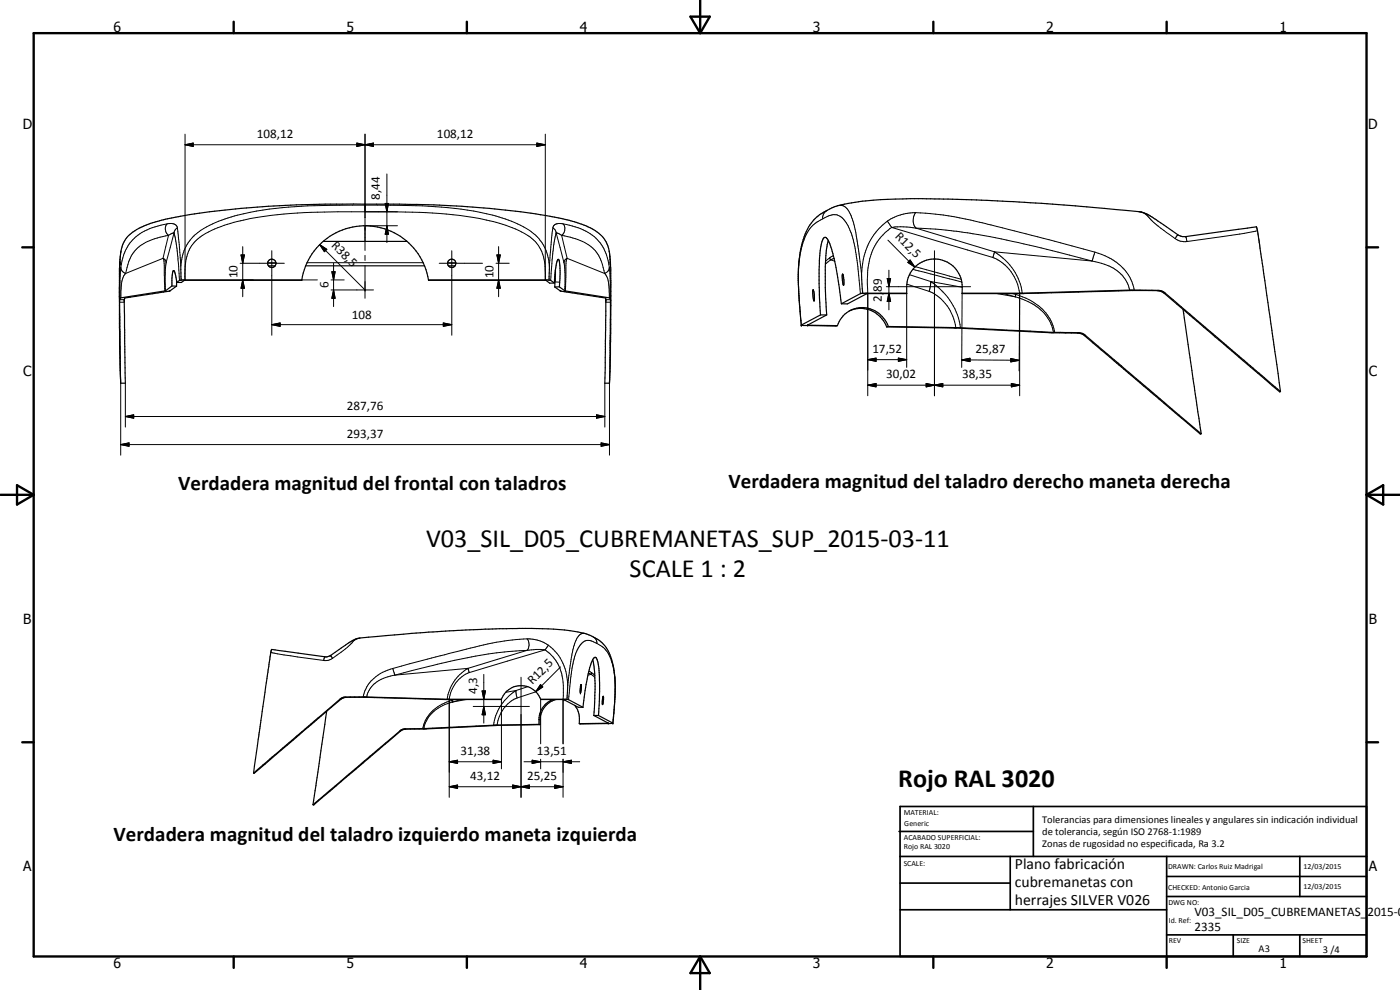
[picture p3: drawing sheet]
<svg xmlns="http://www.w3.org/2000/svg" width="420mm" height="297mm" viewBox="0 0 420 297" stroke-linecap="round" stroke-linejoin="round" font-family="sans-serif">
<g fill="none" stroke="#000" stroke-width=".35">
<path d="M36 78.7v-.8a9.6 9.6 0 0 1 6.3-9.7l2.9-1.2 3.2-.9 5.7-1.2a292.1 292.1 0 0 1 55.4-3.6l20.7 .2 8.4 .4 11.5 1a177.6 177.6 0 0 1 18.8 2.8 24.2 24.2 0 0 1 11.2 4.7 11.1 11.1 0 0 1 3.1 8.4l.1 21.2-.4 15M36 78.5v1M36 78.8l-.2 11.5M54.3 79.8l.1 4.2M80.5 79.8h2.1M91.8 79.8h35.6M97 72.4h25.2M134.6 79.8h2M164.9 79.8l-.2 4.2M183.2 78.5v1M248.6 72.2l-.6 3.1-.3 4.8v6.2l.4 8.2M377 68.1h.1"/>
<path d="M377 68.1l-22.1 2.9-1.2-.4-4.5-3.2a26.1 26.1 0 0 0-6.5-3.7l-20-1.9-20.2-1.3a338 338 0 0 0-42.7-.2l-5.3 .7a18.8 18.8 0 0 0-10.6 5.4 25.1 25.1 0 0 0-4.3 14.3l.1 6.7 .8 10.1M377.1 68.1l.8 4.4 6.4 45M35.9 90.7l.3 24.3M49.6 87.2v.1M51 87.3l-13.6 2.2 .2 25.5h-1.4M51 87.2v.1M51.6 85.8l-1.9 1.4-13.7 2.3-.1 14.2 .3 11.3M51.6 85.8l1.4 .1M53 85.9l-2 1.3M53 84.2v1.7M53 84.8l-.3-2.4-.6-1.2a2.18 2.18 0 0 0-.5 2v2.6M54.4 84l-.5 .1-.9 .7"/>
<path d="M90.6 84l-35.3 .1-.9 .7h-1.4M90.6 84h-36.2M90.6 84a19.2 19.2 0 0 1 19-16.3 19.2 19.2 0 0 1 19 16.3M128.6 84l35.3 .1 1.1 .9 1.4-.1M128.6 84h36.1M164.7 84l.6 .1 1.1 .8M166.4 84.9l.4-4.8a3.3 3.3 0 0 1 .7-2.3l.3 .5 .3 2.8-.2 5M166.5 86.1l2 1.3 13.2 2M166.7 80.9l-.2 5.2M167.9 86.1h-1.4M167.9 86.1l1.7 1.2M169.6 87.3h.1"/>
<path d="M169.7 87.3l13.4 2.1M181.7 89.4v.1M181.7 89.5l-.2 25.5h1.4M183.1 89.4l.1 .1M183.2 89.5l-.3 25.5M240.5 97.5l10.8 .2M242.3 97.5l9 .2M244 87l.4 1.3-.1 2-.4-2.2zM246.2 94.5l-5.7 3M246.2 94.5h1.9M248.1 94.5l-5.7 3M251.3 97.7a8 8 0 0 1 7.8-5.4 8 8 0 0 1 7.5 5.7"/>
<path d="M252.5 91.1a71.2 71.2 0 0 0-3.8-18.8l-.4-.6a.67 .67 0 0 0-.6-.5 .67 .67 0 0 0-.7 .4l-.7 2.4-.4 4.3-.1 6.8 .4 9.4M252.9 82.3l.4 1.6-.2 1.7-.3-1.6zM254.8 93.3a8.3 8.3 0 0 1 11.3 4.8M258.2 88.1l-5.7 3M258.3 88.1h.1M258.6 82.3l.3 5.7M266.1 98.1a737.4 737.4 0 0 1 49.2 1.7l8.4 .1 1.6 .6 34.9 29.8 .3-.2M266.6 98l21 .3 37.1 1.7 1 .6 34.8 29.5M266.6 98l-.5 .1M272.1 88l-13.9 .1M288.7 88a8.5 8.5 0 0 0-3.6-8.9 8.5 8.5 0 0 0-9.6 .2 8.3 8.3 0 0 0-3.4 6.7v2.1h-12l-5.8 3.1-1.8-.1M288.7 88l18.5 .1 32.6-.9 8.3 .1 1.3 .7 32.4 27.7 2.3 1.9 .2-.1"/>
<path d="M288.7 88h18.1l32.2-1 9.6 .3 3.5 2.7 32.2 27.5M355 92.8l5.5 37.3M81.5 194.9l-.4 2.1-5 34.9M81.5 194.9h.1M81.6 194.9l16.3 2.2 1.4-.5 6.1-4.2 1.5-.7 .8-.2a562.9 562.9 0 0 1 40.1-2.8l2.1-.1a139.6 139.6 0 0 1 23.5 1 11.4 11.4 0 0 1 9.7 6.9 32.3 32.3 0 0 1 1.4 14.4l-.6 6.1M177.9 198l.5 3.3 .2 3.8-.4 9.6M98 213.4l-4.1 28M150.5 209.8l-16.9 .1-24.1-.7-6.3 .1-.9 .5-26 22.2-.2-.1M150.5 209.8h-16.3l-24.7-.7-6.5 .1-.9 .5-26 22.2M150.5 209.8a6.3 6.3 0 0 1 5.9-4.1 6.3 6.3 0 0 1 5.9 4.1M161.7 217.3l.4 .1M161.7 217.3a506.4 506.4 0 0 0-34.5 1.3l-5.8 .1-1.2 .4-26.3 22.3"/>
<path d="M162.1 217.4a503.6 503.6 0 0 0-34.1 1.3l-6.4 .1-.9 .2-26.6 22.6-.2-.2M162.3 209.8l6.8 .1 4.5 2.3h1.4M162.3 209.8h7.8M165.9 209.9a6.8 6.8 0 0 0-4.2 7.4M166.8 209.9a6.7 6.7 0 0 0-4.7 7.5M170.1 209.8l.5 .1 4.4 2.3M170.4 205.6l-.3 4.2M172.5 211.6a7.1 7.1 0 0 1 1.4 5.5M174.4 205.4l.1 .9-.3 1.6zM175 212.2l.6-5a28.5 28.5 0 0 1 2.7-9.8l.1-.1a1.02 1.02 0 0 1 1 1.2l.3 2 .2 4.4-.3 9.8M178.2 214.7l4.3 2.3M178.2 214.7h1.4"/>
<path d="M179.6 214.7l4.3 2.3M180.8 211.3v.1M181 209l-.2 2.3M181 208.9v.1M181 209l.1 .8-.3 1.6M182.5 217l-8.6 .1M182.5 217h.1M183.9 217l-10 .1M183.9 217h.1"/>
<circle cx="81.6" cy="79" r="1.25"/>
<circle cx="135.6" cy="79" r="1.24"/>
</g>
<g fill="none" stroke="#000" stroke-width=".3">
<path d="M55.5 43.4l2.5-.5v1zM55.5 40.3v43.7v-1M55.5 43.4h108.1M107.1 42.9l2.4 .5-2.4 .5zM109.5 43.4l2.6-.5v1zM109.5 40.3v34.8M116.1 52.2v20.6M161.1 42.9l2.5 .5-2.5 .5zM163.6 40.3v43.7M35.9 79.5h.1M36 78.7h.1M36 78.7l-.1 .8"/>
<path d="M36 79.4l-.1 .1M36.3 75.4l-.3 3.3M48.9 77.5l.3 .5 .1 1.6 .2 7.7M48.9 77.5l.7 .5 .3 .7M48.9 77.5l-11.2 4.5M49.9 78.7l-.3 4.1 .1 4.4M50.2 67.2a2.36 2.36 0 0 0 .4 3.4M50.2 67.2a17 17 0 0 0-11.1 5.6 15.5 15.5 0 0 0-2.8 7.4M50.2 67.2a2.22 2.22 0 0 1 3 1.2M50.6 70.6l-1.8 .4a13 13 0 0 0-9.4 5.8l-.8 1.7-.9 3.5M50.6 70.6l-1.7 6.9M52.2 69.9l.9 4.7 .8 9.5"/>
<path d="M52.2 69.9l-1.6 .7M52.2 69.9l-2.3 8.8M53.2 68.4l1.1 11.4a14.1 14.1 0 0 1 9.5-12.6l2.8-1.2a68.6 68.6 0 0 1 20-3.9 344.9 344.9 0 0 1 49.8 .4 57.6 57.6 0 0 1 19.8 5.1 14 14 0 0 1 8.7 12.2l1-11.4M53.2 68.4l-.5 .4-.5 1.1M72.1 79h13.2M72.3 76.5h1.1l-.6 2.5zM72.8 74v15M80.3 78.8h2.5M81.6 75.2v25.4M92.1 78.8h34.9M96 73.4l2.1 1.4-.7 .7zM96 73.4l13.5 13.6"/>
<path d="M100.1 79v13M109.5 61.3h.1M109.5 76.6v1.5M109.5 79.6v9.9M109.7 67.7h9.6M115.6 61h1l-.5 2.5zM116.1 67.7l.5 2.6h-1zM117.7 63.5a143.7 143.7 0 0 1 26.3 2.1 39.2 39.2 0 0 1 15.5 5.9 11.1 11.1 0 0 1 4.1 8.4v2.1M119.3 63.5a330.3 330.3 0 0 0-30.1 .4 78.8 78.8 0 0 0-23.8 4.4 15 15 0 0 0-8.4 6.3l-1.2 3.3-.3 4.1M131.8 79h13M134.3 78.8h2.5M135.6 75.2v25.4"/>
<path d="M148.9 79h3.9M149.1 76.5h1l-.5 2.5zM149.6 74v15M165.9 68.4l.8 .6 .2 .9M166.9 69.9l-1 5.6-.6 8.6M166.9 69.9l1.7 .7M166.9 69.9l2.3 8.8M168.6 70.6l1.7 .4a12.6 12.6 0 0 1 9.9 6.6l1.2 4.4M168.6 70.6l1.6 6.9M169 67.2l-1.6-.1a1.55 1.55 0 0 0-1.5 1.3M169 67.2a16.2 16.2 0 0 1 12 7l1 2.3 .9 3.7M169 67.2a2.46 2.46 0 0 1-.4 3.4"/>
<path d="M169.2 78.7l.4 3.6-.1 4.9M170.2 77.5l-.3 1-.2 8.8M170.2 77.5l-.6 .5-.4 .7M170.2 77.5l11.2 4.5M182.8 75.4l.4 3.3M183.2 78.7h.1M183.2 78.7v.6M183.2 79.5h.1M183.2 79v.5M246.9 65.7a4.8 4.8 0 0 1 4.8-1 9.3 9.3 0 0 1 4 6.1l1.3 5.5 1.2 11.8M246.9 65.7a10.5 10.5 0 0 0-6.1 7.7l-.7 3.1-.5 5 .1 6.6 .8 9.4M248.2 63.1l-1 1.1-.3 1.5"/>
<path d="M249 77.4l-1.2 1M249 77.4l.3 .6M249.3 78l1.2 .4M249.3 78l-1.6 1.2M250.1 76.7l-1.1 .7M250.3 77.5l-1 .5M251.4 61.7a2.99 2.99 0 0 1 3.7 2.3 52.3 52.3 0 0 1 2.9 13.4l.6 4.9a19.6 19.6 0 0 1 7.7-16M266.3 66.3l1.3 1.9M266.5 72.1l8.1 8M267.6 68.2a16.7 16.7 0 0 0-7.2 14.3v36.2M267.6 68.2a22.1 22.1 0 0 1 7.3 .3M267.6 68.2l30.4 9.1"/>
<path d="M273.1 78l1.5 2.1-2.2-1.4zM274.8 63.8h-.4a15.3 15.3 0 0 0-8.1 2.5M274.8 63.8a130.5 130.5 0 0 1 27.8 5l26 6.8M274.8 63.8a3.8 3.8 0 0 0 .1 4.7M274.9 68.5a167.5 167.5 0 0 1 34.1 5.1l18.7 4.7M274.9 68.5l23.6 7.1M280.4 75.2v43.5M298 77.3a13.1 13.1 0 0 1 8 10.7M298.5 75.6a17.3 17.3 0 0 1 8.3 12.4M298.5 75.6l-.5 1.7M298.5 75.6l29.2 2.7M327.7 78.3a14.3 14.3 0 0 1 9.3 4.5 9.8 9.8 0 0 1 2 4.2"/>
<path d="M328.6 75.6a15.2 15.2 0 0 1 11.7 10.9l.1 .5M328.6 75.6l-.9 2.7M341.7 63.5a5 5 0 0 1 3.7 2.5l3 2.5 4.3 3.1M352.7 71.6l1.7 .8 1.8 .1M353.4 70.4h.1M353.4 70.4l-.7 1.2M355.8 71l.4 1.5M377.4 69.2l-5.3 1-15.9 2.3M35.9 89.9h1.4M35.9 90.7h1.4M36.3 80.2l-.3 9.3M36.3 80.2a1.94 1.94 0 0 0 1.4 1.8"/>
<path d="M37.7 82a7.7 7.7 0 0 0-1.4 5.3v2.1M72.8 84l.6 2.5h-1.1zM72.8 84h3.2M81.6 97.4l2.5-.5v1zM81.6 97.4h54M90.6 84h4.6M99.3 87h12.8M99.3 84h4M99.6 81.5h1l-.5 2.5zM100.1 87l.5 2.5h-1zM109.5 87h.1M133 96.9l2.6 .5-2.6 .5z"/>
<path d="M149.6 84l.5 2.5h-1zM166.6 84.6l1.4 .1M181.4 82l.2 .2a9.9 9.9 0 0 1 1.3 5.8v1.4M181.8 89.9h1.4M181.8 90.7h1.4M182.9 80.2l.3 4.4v4.9M182.9 80.2l-.4 1.1-1.1 .7M242.6 97.4v.2M266 86h25.3M266.3 83.6h1l-.5 2.4zM266.8 88l.5 2.5h-1zM266.8 81.1v11.9"/>
<path d="M272.1 88v22.2M272.1 85.3l6.7 2.1M273 82.4l6.3 2.1M274 80.8l14.7 3.8M274.7 80l13.7 3.8M278.8 87.4a13.8 13.8 0 0 1 8 10.9M279.3 84.5l9.5 1.7M279.3 84.5a19.7 19.7 0 0 1 8.9 13.8M279.3 84.5v1.1l-.5 1.8M288.7 88l-.1 22.2M299.3 88.1l5.4 1M301.2 88.1l3.5 1"/>
<path d="M303.9 88.1l.9 .2M304.7 89.1a15 15 0 0 1 10.7 8.1l.8 2.5M304.8 88.3a15.8 15.8 0 0 1 11.2 9.4l.6 2M304.8 88.3l-.1 .8M306 88l-.2 23.3M306 88v30.7M323.6 99.8l-.2 .1M347.5 87.1l-.2 .1M349.6 87.9l-.2 .1M36.2 115v21.6M37.6 115v13.1M181.5 115v13.1"/>
<path d="M182.9 115v21.6M260.4 107.9l2.5-.5v1zM260.4 115.6l2.5-.5v1zM260.4 107.9h11.7M260.4 115.6h45.6M269.6 107.4l2.5 .5-2.5 .5zM277.9 115.1l2.5 .5-2.5 .5zM277.9 115.1l5 1v-1l-5 1zM280.4 115.6l2.5-.5v1zM288.6 108l2.5-.5v1zM288.6 108l17.2 .1M303.3 107.6l2.5 .5-2.5 .5z"/>
<path d="M303.5 115.1l2.5 .5-2.5 .5zM325.7 100.6l-.2 .1M36.2 133.4l2.5-.5v1zM36.2 133.4h146.7M37.6 125l2.5-.5v1zM37.6 125h143.9M179 124.5l2.5 .5-2.5 .5zM180.4 132.9l2.5 .5-2.5 .5zM81.3 195.7l3.9 .8 11.9 1.7M97.5 197.1l-.4 1.1M99.3 196.6h.1M99.3 196.6l.5 .9"/>
<path d="M99.8 197.5l-1.3 .6-1.4 .1M108 191.4l-1 .3-1 .7a24.5 24.5 0 0 1-6.2 5.1M158.1 195.2a100.7 100.7 0 0 0-15.3 1.6l-11.5 2.5-12.8 3.3M158.1 195.2l-17.6 5.3M158.2 191.7a2.69 2.69 0 0 1-.1 3.5M158.2 191.7l-6.8 .6a289.3 289.3 0 0 0-25.8 6.2l-7.7 2.1M158.2 191.7l1.9 .1a10.5 10.5 0 0 1 4.5 1.8M163.6 195a12.8 12.8 0 0 1 5.5 10.7l-.1 17.5M163.6 195l-2.7-.1-2.8 .3M163.6 195l-22.8 6.8M164.6 193.6l-1 1.4M175.8 190.1a2.71 2.71 0 0 0-3.1 2.5l-1 3.7-1.3 9.3a15.1 15.1 0 0 0-5.8-12"/>
<path d="M178.1 191.2a2.01 2.01 0 0 1 1 1.9M102.1 209.7l.2 .1M103.7 209.2h.1M117.9 200.6l.6 2M117.9 200.6a11.1 11.1 0 0 0-8.6 7.3l-.3 1.2M118.5 202.6a9.8 9.8 0 0 0-7.9 4.8l-.5 1.7M120 219.3l.2 .1M121.6 218.7l.2 .1M135.7 210.1a11.5 11.5 0 0 0-8.5 7.4l-.3 1.1M135.7 210.1l.1 .6M135.8 210.7a10.6 10.6 0 0 0-8.6 7.9M136.3 209.9l-.6 .2"/>
<path d="M138.4 209.9l-2.6 .8M139.9 209.9l-4.1 .8M140.5 200.5a12.9 12.9 0 0 0-6.3 9.3M140.5 200.5l.3 1.3M140.5 200.5l-22 2.1M140.8 201.8a9.7 9.7 0 0 0-6 8v29.4M142 212h16.9M144.7 207.3h1l-.5 2.5zM145.2 212l.5 2.5h-1zM145.2 202.4v14.6M150.5 209.8v20.9M154.9 207.2l.3 2.2"/>
<path d="M154.9 207.2a15.3 15.3 0 0 0-6.8 10.4M154.9 207.2l-3.1 .5M155.2 209.4a10.1 10.1 0 0 0-6 8.2M156.4 203.2v36M158.4 206l-3.5 1.2M160.9 207.6l-5.7 1.8M161.7 215.9l.4 .1M162.2 205.4l.7 .7-2.1 1.4zM162.3 209.8v13.4M168.2 200.1l-7.4 7.4M170.6 209.9l1.1-9.7a11.8 11.8 0 0 1 3.6-7.8l.8-.2h1l2.6 1.1a8.9 8.9 0 0 1 4.3 6.6l.6 4v4l-.7 9.1M176.6 202l.8 .3"/>
<path d="M176.7 201.3l.9 .5M177.4 202.3l1.1 .9M177.4 202.3l-1 .3M177.6 201.8l.9 .8M177.6 201.8l-.2 .5M182.3 216.9v.1M134.8 228.6l2.5-.5v1zM134.8 236.1l2.5-.6v1.1zM134.8 228.6h15.7M134.8 236.1h34.2M148 228.1l2.5 .5-2.5 .5zM153.9 235.5l2.5 .6-2.5 .5z"/>
<path d="M153.9 235.5l5 1.1v-1.1l-5 1.1zM156.4 236.1l2.5-.6v1.1zM157.3 228.6h16.7M159.7 228.1l2.6 .5-2.6 .5zM162.3 227.8v2.9M166.5 235.5l2.5 .6-2.5 .5zM169 228.6l2.5-.5v1zM169 227.8v11.4"/>
</g>
<g fill="#000">
<circle cx="169.5" cy="87.2" r=".18"/>
<circle cx="240.5" cy="97.5" r=".18"/>
<circle cx="242.4" cy="97.5" r=".18"/>
<circle cx="252.9" cy="82.3" r=".18"/>
<circle cx="169.2" cy="209.9" r=".18"/>
<circle cx="174.2" cy="207.9" r=".18"/>
<circle cx="182.5" cy="217" r=".18"/>
<circle cx="183.9" cy="217" r=".18"/>
</g>
<g fill="none" stroke="#000" stroke-width=".71">
<path d="M10.1 9.9h400v277.1h-400zM70.1 6.5v3.4M140.1 6.5v3.4M207.2 5h5.8l-2.9 4.9zM210.1 0v9.9M280.1 6.5v3.4M350.1 6.5v3.4M6.7 74.2h3.4M410.1 74.2h3.5M.1 148.5h10M5.1 145.6l5 2.9-5 2.9zM410.1 148.5h10"/>
<path d="M410.1 148.5l5-2.9v5.8zM6.7 222.7h3.4M410.1 222.7h3.5M70.1 287v3.4M140.1 287v3.4M210.1 287v10M210.1 287l2.9 5h-5.8zM280.1 287v3.4M350.1 287v3.4"/>
</g>
<g fill="none" stroke="#000" stroke-width=".51">
<path d="M269.8 249.5h40.3M270.1 242h140v45h-140zM270.1 257h140M303.2 257v16M310.1 242v15M350.1 257v30M390.1 257v12M270.1 265h33.1M270.1 273h80M350.1 269h60M350.1 263h60M350.1 280.5h60"/>
<path d="M370.1 280.5v6.5M390.1 280.5v6.5"/>
</g>
<g fill="#000">
<path d="M55.5 43.4l2.5-.5v1zM107.1 42.9l2.4 .5-2.4 .5zM109.5 43.4l2.6-.5v1zM161.1 42.9l2.5 .5-2.5 .5zM72.3 76.5h1.1l-.6 2.5zM96 73.4l2.1 1.4-.7 .7zM115.6 61h1l-.5 2.5zM116.1 67.7l.5 2.6h-1zM149.1 76.5h1l-.5 2.5zM273.1 78l1.5 2.1-2.2-1.4zM72.8 84l.6 2.5h-1.1zM81.6 97.4l2.5-.5v1z"/>
<path d="M99.6 81.5h1l-.5 2.5zM100.1 87l.5 2.5h-1zM133 96.9l2.6 .5-2.6 .5zM149.6 84l.5 2.5h-1zM266.3 83.6h1l-.5 2.4zM266.8 88l.5 2.5h-1zM260.4 107.9l2.5-.5v1zM260.4 115.6l2.5-.5v1zM269.6 107.4l2.5 .5-2.5 .5zM277.9 115.1l2.5 .5-2.5 .5zM280.4 115.6l2.5-.5v1zM288.6 108l2.5-.5v1z"/>
<path d="M303.3 107.6l2.5 .5-2.5 .5zM303.5 115.1l2.5 .5-2.5 .5zM36.2 133.4l2.5-.5v1zM37.6 125l2.5-.5v1zM179 124.5l2.5 .5-2.5 .5zM180.4 132.9l2.5 .5-2.5 .5zM144.7 207.3h1l-.5 2.5zM145.2 212l.5 2.5h-1zM162.2 205.4l.7 .7-2.1 1.4zM134.8 228.6l2.5-.5v1zM134.8 236.1l2.5-.6v1.1zM148 228.1l2.5 .5-2.5 .5z"/>
<path d="M153.9 235.5l2.5 .6-2.5 .5zM156.4 236.1l2.5-.6v1.1zM159.7 228.1l2.6 .5-2.6 .5zM166.5 235.5l2.5 .6-2.5 .5zM169 228.6l2.5-.5v1z"/>
</g>
<g font-size="7.9">
<text x="127.9" y="164.2">V03_SIL_D05_CUBREMANETAS_SUP_2015-03-11</text>
<text x="189" y="173.2">SCALE 1 : 2</text>
<text x="269.6" y="236.3">Rojo RAL 3020</text>
</g>
<g font-size="6.3">
<text x="53.5" y="146.9">Verdadera magnitud del frontal con taladros</text>
<text x="218.6" y="146.6">Verdadera magnitud del taladro derecho maneta derecha</text>
<text x="34.1" y="252.3">Verdadera magnitud del taladro izquierdo maneta izquierda</text>
</g>
<g font-size="4.7">
<text x="304.6" y="260.8">Plano fabricación</text>
<text x="304.6" y="266.2">cubremanetas con</text>
<text x="304.6" y="271.6">herrajes SILVER V026</text>
</g>
<g font-size="4.2">
<text x="34" y="9.6">6</text>
<text x="104" y="9.6">5</text>
<text x="174" y="9.6">4</text>
<text x="244" y="9.6">3</text>
<text x="314" y="9.6">2</text>
<text x="384" y="9.6">1</text>
<text x="6.8" y="38.7">D</text>
<text x="410.6" y="38.7">D</text>
<text x="7" y="112.9">C</text>
<text x="410.8" y="112.9">C</text>
<text x="7" y="187.1">B</text>
<text x="410.8" y="187.1">B</text>
<text x="7" y="261.4">A</text>
<text x="410.8" y="261.4">A</text>
<text x="34" y="290.4">6</text>
<text x="104" y="290.4">5</text>
<text x="174" y="290.4">4</text>
<text x="244" y="290.4">3</text>
<text x="314" y="290.4">2</text>
<text x="384" y="290.4">1</text>
</g>
<g font-size="3.9">
<text x="77.1" y="41.4">108,12</text>
<text x="131.1" y="41.4">108,12</text>
<text x="114" y="59.9" transform="rotate(-90 114 59.9)">8,44</text>
<text x="268.5" y="71.2" transform="rotate(45 268.5 71.2)">R12,5</text>
<text x="99.3" y="73.8" transform="rotate(45 99.3 73.8)">R38,5</text>
<text x="71.3" y="83.5" transform="rotate(-90 71.3 83.5)">10</text>
<text x="148.1" y="83.5" transform="rotate(-90 148.1 83.5)">10</text>
<text x="98.5" y="86.5" transform="rotate(-90 98.5 86.5)">6</text>
<text x="264.7" y="87.5" transform="rotate(-90 264.7 87.5)">89</text>
<text x="105.6" y="95.8">108</text>
<text x="264.7" y="90.5" transform="rotate(-90 264.7 90.5)">2,</text>
<text x="261.8" y="105.9">17,52</text>
<text x="292.8" y="106">25,87</text>
<text x="266" y="113.5">30,02</text>
<text x="288.7" y="113.5">38,35</text>
<text x="104.1" y="122.9">287,76</text>
<text x="104.1" y="131.4">293,37</text>
<text x="143.2" y="208.1" transform="rotate(-90 143.2 208.1)">4,3</text>
<text x="159.8" y="205.6" transform="rotate(-45 159.8 205.6)">R12,5</text>
<text x="138.2" y="226.5">31,38</text>
<text x="161.2" y="226.5">13,51</text>
<text x="141.1" y="234">43,12</text>
<text x="158.2" y="234">25,25</text>
<text x="358.5" y="275">V03_SIL_D05_CUBREMANETAS_2015-0</text>
<text x="358.5" y="279.4">2335</text>
</g>
<g font-size="3.1">
<text x="312.7" y="246.8">Tolerancias para dimensiones lineales y angulares sin indicación individual</text>
<text x="312.7" y="250.4">de tolerancia, según ISO 2768-1:1989</text>
<text x="312.7" y="254">Zonas de rugosidad no especificada, Ra 3.2</text>
<text x="377.7" y="285.6">A3</text>
<text x="397" y="285.9">3 /4</text>
</g>
<g font-size="2.4">
<text x="271.2" y="244.4">MATERIAL:</text>
<text x="271.3" y="252">ACABADO SUPERFICIAL:</text>
<text x="271.4" y="247.9">Generic</text>
<text x="271.3" y="254.6">Rojo RAL 3020</text>
<text x="271.2" y="259.7">SCALE:</text>
<text x="350.6" y="260.8">DRAWN: Carlos Ruiz Madrigal</text>
<text x="391.2" y="260.6">12/03/2015</text>
<text x="350.6" y="267">CHECKED: Antonio Garcia</text>
<text x="391.2" y="266.7">12/03/2015</text>
<text x="350.6" y="271.4">DWG NO:</text>
<text x="350.8" y="276.9">Id. Ref:</text>
<text x="350.8" y="282.8">REV</text>
<text x="371.2" y="282.9">SIZE</text>
<text x="390.9" y="282.9">SHEET</text>
</g>
</svg>
